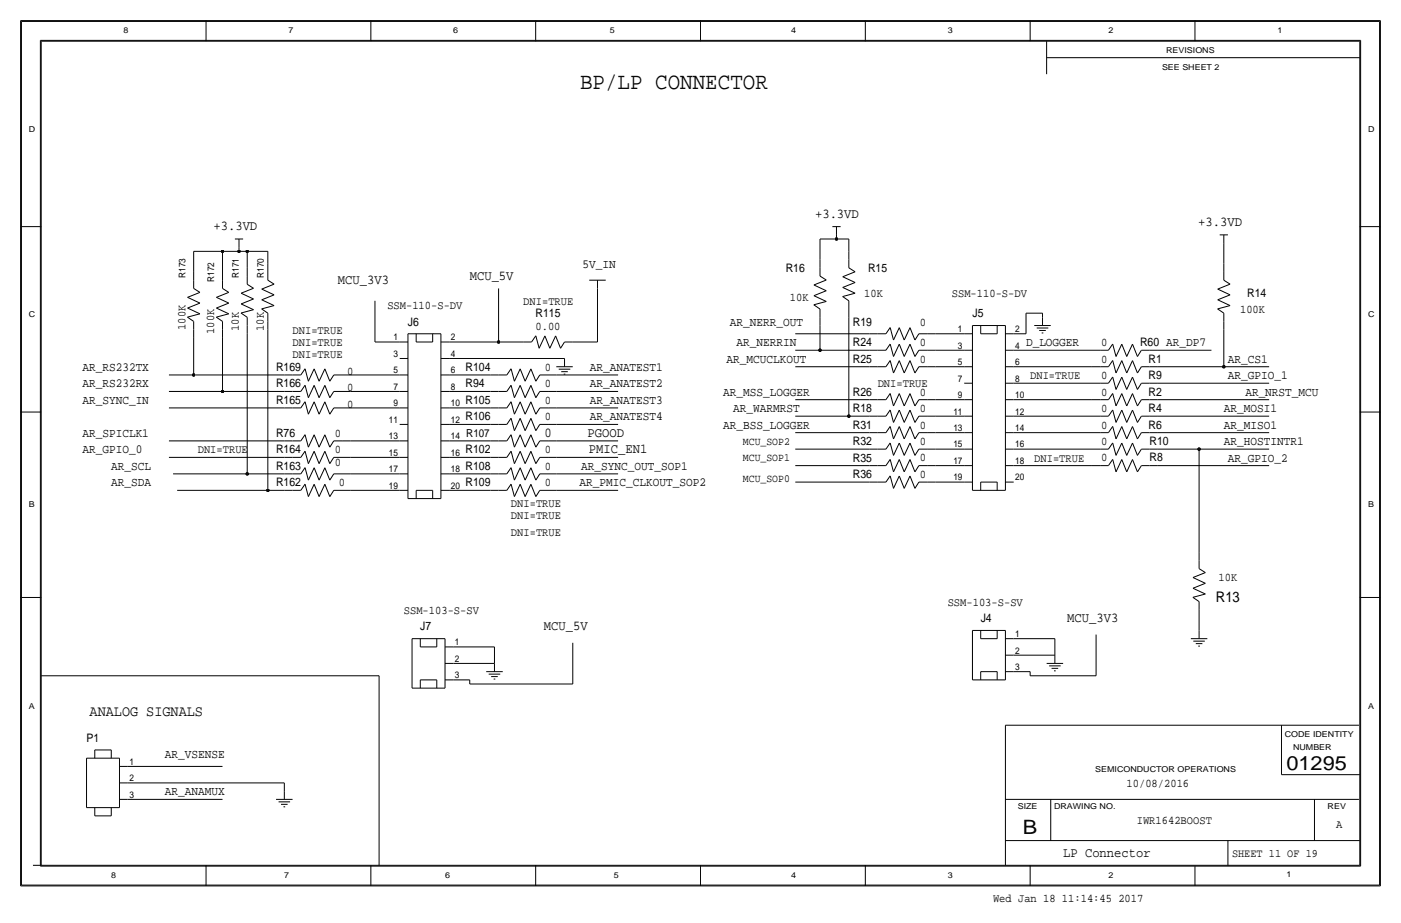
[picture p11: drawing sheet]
<svg xmlns="http://www.w3.org/2000/svg" width="432mm" height="284mm" viewBox="0 0 432 284" stroke-linecap="round" stroke-linejoin="round" font-family="sans-serif">
<g fill="none" stroke="#000" stroke-width=".31">
<path d="M6.3 6.4v266.7zM6.4 6.4h419zM6.6 6.6h418.6zM6.6 6.6v266.2zM12.4 12.4v254.6zM12.4 12.4h407zM12.7 12.7h406.4zM12.7 12.7v254zM63.5 6.4v6.3zM114.3 6.4v6.3zM165.1 6.4v6.3zM215.9 6.4v6.3z"/>
<path d="M266.7 6.3v6.4zM317.5 6.3v6.4zM322.6 17.8h96.5zM322.6 12.7v10.2zM368.3 6.3v6.4zM419.1 12.7v254zM419.4 12.4v254.6zM425.2 6.6v266.2zM425.4 6.4v266.7zM6.3 69.8h6.4zM59.7 77.5h8.9zM59.7 77.5v6.3z"/>
<path d="M68.6 77.5h5.1zM68.6 77.5v6.3zM72.4 73.7h2.5zM73.7 77.5h2.5zM73.7 76.2v1.3zM73.7 73.7v2.5zM76.2 77.5v5zM76.2 77.5h6.3zM82.5 77.5v3.8zM252.7 73.7h5.1zM252.7 73.7v6.3zM256.5 69.8h2.6z"/>
<path d="M257.8 73.7h3.8zM257.8 72.4v1.3zM257.8 69.8v2.6zM261.6 73.7v3.8zM261.6 77.5v2.5zM375.9 72.4h2.6zM377.2 74.9v6.4zM377.2 72.4v2.5zM419.1 69.8h6.3zM57.8 97.7l1.9 1.4zM57.8 91.6l3.8-1.5zM57.8 94.9l3.8-1.5z"/>
<path d="M57.8 97.7l3.8-1zM57.8 91.6l3.8 1.8zM57.8 94.9l3.8 1.8zM59.7 83.8v2.6zM59.7 99.1v2.5zM59.7 88.9l1.9 1.2zM59.7 86.4v2.5zM66.6 97.7l2 1.4zM66.7 91.6l3.8 1.8zM66.7 94.9l3.8 1.8zM66.7 91.6l3.8-1.5zM66.7 94.9l3.8-1.5z"/>
<path d="M66.7 97.7l3.8-1zM68.6 88.9l1.9 1.2zM68.6 83.8v2.6zM68.6 99.1v2.5zM68.6 86.4v2.5zM74.3 96.5l1.9 1.3zM74.3 90.4l3.8-1.6zM74.3 93.7l3.8-1.5zM74.3 96.5l3.8-1zM74.3 90.4l3.8 1.8zM74.3 93.7l3.8 1.8zM76.2 82.5v2.6z"/>
<path d="M76.2 97.8v2.5zM76.2 87.6l1.9 1.2zM76.2 85.1v2.5zM80.6 95.2l1.9 1.3zM80.7 89.1l3.8-1.5zM80.7 92.4l3.8-1.5zM80.7 95.2l3.8-1zM80.7 89.1l3.8 1.8zM80.7 92.4l3.8 1.8zM82.5 86.4l2 1.2zM82.5 81.3v2.5zM82.5 99.1v2.5z"/>
<path d="M82.5 96.5v2.6zM82.5 83.8v2.6zM115.6 92.7v12.7zM153.7 88.9v16.5zM181.6 86.4h5.1zM184.1 88.9v16.5zM184.1 86.4v2.5zM250.8 93.9l1.9 1.3zM250.9 87.8l3.8 1.8zM250.9 91.1l3.8 1.8zM250.9 87.8l3.8-1.5zM250.9 91.1l3.8-1.5z"/>
<path d="M250.9 93.9l3.8-1zM252.7 85.1l2 1.2zM252.7 80v2.6zM252.7 97.8v2.5zM252.7 95.3v2.5zM252.7 82.6v2.5zM259.7 91.4l1.9 1.3zM259.7 85.3l3.9-1.5zM259.7 88.6l3.9-1.5zM259.7 91.4l3.9-1zM259.7 85.3l3.9 1.8zM259.7 88.6l3.9 1.8z"/>
<path d="M261.6 97.8v30.5zM261.6 95.3v2.5zM261.6 92.7v2.5zM261.6 80v2.5zM261.6 82.6l2 1.2zM316.2 96.5h5.1zM316.2 96.5v6.4zM321.3 96.5v1.3zM321.3 97.8v2.5zM375.3 95.2l1.9 1.3zM375.3 89.1l3.8-1.5zM375.3 92.4l3.8-1.5z"/>
<path d="M375.3 95.2l3.8-1zM375.3 89.1l3.8 1.8zM375.3 92.4l3.8 1.8zM377.2 81.3v2.5zM377.2 99.1v2.5zM377.2 96.5v2.6zM377.2 83.8v2.6zM377.2 86.4l1.9 1.2zM52.1 115.6h7.6zM59.7 104.1v11.5zM59.7 115.6h27.9zM59.7 101.6v2.5z"/>
<path d="M68.6 104.1v16.6zM68.6 101.6v2.5zM76.2 102.9v43.2zM76.2 100.3v2.6zM82.5 101.6v49.5zM87.6 115.6h2.6zM90.2 115.6h2.5zM94 118.7l-1.3 2zM94 113.6l-1.3 2zM94 118.8l1 3.8zM94 113.7l1 3.8zM96.8 118.8l1.5 3.8z"/>
<path d="M96.8 113.7l1.5 3.8zM96.8 118.8l-1.8 3.8zM96.8 113.7l-1.8 3.8zM100.1 118.8l-1.8 3.8zM100.1 113.7l-1.8 3.8zM100.1 118.8l1.6 3.8zM100.1 113.7l1.6 3.8zM102.9 115.6h2.5zM102.9 115.6l-1.2 1.9zM105.4 115.6h2.5zM107.9 115.6h15.3zM115.6 105.4h7.6z"/>
<path d="M123.2 115.6h2.5zM123.2 110.5h2.5zM123.2 105.4h2.5zM125.7 102.9h10.2zM125.7 102.9v50.8zM128.3 105.4h5.1zM128.3 102.9v2.5zM133.3 102.9v2.5zM135.9 115.6h2.5zM135.9 110.5h2.5zM135.9 105.4h2.5zM135.9 102.9v50.8z"/>
<path d="M138.4 110.5h35.6zM138.4 115.6h12.7zM138.4 105.4h15.3zM151.1 115.6h2.6zM153.7 105.4h5zM153.7 115.6h2.5zM157.5 118.7l-1.3 2zM157.5 113.6l-1.3 2zM157.5 118.8l1 3.8zM157.5 113.7l1 3.8zM158.7 105.4h2.6zM160.3 118.8l1.5 3.8z"/>
<path d="M160.3 113.7l1.5 3.8zM160.3 118.8l-1.8 3.8zM160.3 113.7l-1.8 3.8zM161.3 105.4h2.5zM163.6 118.8l-1.8 3.8zM163.6 113.7l-1.8 3.8zM163.6 118.8l1.6 3.8zM163.6 113.7l1.6 3.8zM165.2 103.5l-1.4 1.9zM165.2 103.5l1 3.8zM166.4 115.6h2.5zM166.4 115.6l-1.2 1.9z"/>
<path d="M167.9 103.5l-1.7 3.8zM167.9 103.5l1.6 3.8zM168.9 115.6h2.5zM171.2 103.5l-1.7 3.8zM171.2 103.5l1.6 3.8zM171.4 115.6h19.1zM171.4 113h5.1zM172.2 113.8h3.6zM173 114.6h2zM173.7 115.3h.5zM174 105.4l-1.2 1.9zM174 105.4h2.5z"/>
<path d="M174 110.5v2.5zM176.5 105.4h2.6zM179.1 105.4h5.1zM245.1 108h7.6zM245.1 102.9h22.9zM245.1 113h22.9zM252.7 108h15.3zM252.7 100.3v7.7zM268 113h2.5zM268 108h2.5zM268 102.9h2.5zM270.5 113h2.5z"/>
<path d="M270.5 108h2.5zM270.5 102.9h2.5zM274.4 111.1l-1.4 1.9zM274.4 106l-1.4 2zM274.4 100.9l-1.4 2zM274.4 111.2l1 3.8zM274.4 106.1l1 3.8zM274.4 101l1 3.8zM277.2 111.2l1.5 3.8zM277.2 106.1l1.5 3.8zM277.2 101l1.5 3.8zM277.2 111.2l-1.8 3.8z"/>
<path d="M277.2 106.1l-1.8 3.8zM277.2 101l-1.8 3.8zM280.5 111.2l1.5 3.8zM280.5 106.1l1.5 3.8zM280.5 101l1.5 3.8zM280.5 111.2l-1.8 3.8zM280.5 106.1l-1.8 3.8zM280.5 101l-1.8 3.8zM283.2 113h2.5zM283.2 108h2.5zM283.2 102.9h2.5zM283.2 113l-1.2 2z"/>
<path d="M283.2 108l-1.2 1.9zM283.2 102.9l-1.2 1.9zM285.8 113h2.5zM285.8 108h2.5zM285.8 102.9h2.5zM288.3 108h8.9zM288.3 113h8.9zM288.3 102.9h8.9zM297.2 118.1h2.5zM297.2 113h2.5zM297.2 108h2.5zM297.2 102.9h2.5z"/>
<path d="M299.7 100.3h10.2zM299.7 100.3v50.8zM302.3 102.9h5zM302.3 100.3v2.6zM307.3 100.3v2.6zM309.9 118.1h2.5zM309.9 113h2.5zM309.9 108h2.5zM309.9 102.9h2.5zM309.9 100.3v50.8zM312.4 108h24.1zM312.4 113h24.1z"/>
<path d="M312.4 118.1h24.1zM312.4 102.9h3.8zM318.8 100.3h5zM319.5 101.1h3.6zM320.3 101.9h2zM321.1 102.6h.5zM336.5 113h2.6zM336.5 118.1h2.6zM336.5 108h2.6zM339.1 113h2.5zM339.1 118.1h2.5zM339.1 108h2.5z"/>
<path d="M343 111.2l1 3.8zM343 116.2l1 3.8zM343 106.1l1 3.8zM343 111.1l-1.4 1.9zM343 116.2l-1.4 1.9zM343 106l-1.4 2zM345.7 111.2l-1.7 3.8zM345.7 116.2l-1.7 3.8zM345.7 106.1l-1.7 3.8zM345.7 111.2l1.6 3.8zM345.7 116.2l1.6 3.8zM345.7 106.1l1.6 3.8z"/>
<path d="M349 111.2l-1.7 3.8zM349 116.2l-1.7 3.8zM349 106.1l-1.7 3.8zM349 111.2l1.6 3.8zM349 116.2l1.6 3.8zM349 106.1l1.6 3.8zM351.8 113h2.5zM351.8 118.1h2.5zM351.8 108h2.5zM351.8 113l-1.2 2zM351.8 118.1l-1.2 1.9zM351.8 108l-1.2 1.9z"/>
<path d="M354.3 113h2.6zM354.3 118.1h2.6zM354.3 108h2.6zM356.9 118.1h34.3zM356.9 113h20.3zM356.9 108h16.5zM377.2 101.6v11.4zM377.2 113h14zM6.3 127h6.4zM52.1 120.7h16.5zM52.1 125.7h35.5zM52.1 135.9h35.5z"/>
<path d="M68.6 120.7h19zM87.6 135.9h2.6zM87.6 125.7h2.6zM87.6 120.7h2.6zM90.2 135.9h2.5zM90.2 125.7h2.5zM90.2 120.7h2.5zM94 139l-1.3 2zM94 134l-1.3 1.9zM94 123.8l-1.3 1.9zM94 139.1l1 3.8zM94 134l1 3.8z"/>
<path d="M94 123.9l1 3.8zM96.8 139.1l1.5 3.8zM96.8 134l1.5 3.8zM96.8 123.9l1.5 3.8zM96.8 139.1l-1.8 3.8zM96.8 134l-1.8 3.8zM96.8 123.9l-1.8 3.8zM100.1 139.1l-1.8 3.8zM100.1 134l-1.8 3.8zM100.1 123.9l-1.8 3.8zM100.1 139.1l1.6 3.8zM100.1 134l1.6 3.8z"/>
<path d="M100.1 123.9l1.6 3.8zM102.9 135.9h2.5zM102.9 125.7h2.5zM102.9 120.7h2.5zM102.9 135.9l-1.2 1.9zM102.9 125.7l-1.2 2zM102.9 120.7l-1.2 1.9zM105.4 135.9h2.5zM105.4 125.7h2.5zM105.4 120.7h2.5zM107.9 120.7h15.3zM107.9 125.7h15.3z"/>
<path d="M107.9 135.9h15.3zM123.2 135.9h2.5zM123.2 130.8h2.5zM123.2 125.7h2.5zM123.2 120.7h2.5zM135.9 135.9h2.5zM135.9 130.8h2.5zM135.9 125.7h2.5zM135.9 120.7h2.5zM138.4 135.9h12.7zM138.4 130.8h12.7zM138.4 125.7h12.7z"/>
<path d="M138.4 120.7h12.7zM151.1 130.8h2.6zM151.1 125.7h2.6zM151.1 120.7h2.6zM151.1 135.9h2.6zM153.7 130.8h2.5zM153.7 125.7h2.5zM153.7 120.7h2.5zM153.7 135.9h2.5zM157.5 128.9l-1.3 1.9zM157.5 123.8l-1.3 1.9zM157.5 139l-1.3 2z"/>
<path d="M157.5 134l-1.3 1.9zM157.5 128.9l1 3.8zM157.5 123.9l1 3.8zM157.5 139.1l1 3.8zM157.5 134l1 3.8zM160.3 128.9l1.5 3.8zM160.3 123.9l1.5 3.8zM160.3 139.1l1.5 3.8zM160.3 134l1.5 3.8zM160.3 128.9l-1.8 3.8zM160.3 123.9l-1.8 3.8zM160.3 139.1l-1.8 3.8z"/>
<path d="M160.3 134l-1.8 3.8zM163.6 128.9l-1.8 3.8zM163.6 123.9l-1.8 3.8zM163.6 139.1l-1.8 3.8zM163.6 134l-1.8 3.8zM163.6 128.9l1.6 3.8zM163.6 123.9l1.6 3.8zM163.6 139.1l1.6 3.8zM163.6 134l1.6 3.8zM166.4 130.8h2.5zM166.4 125.7h2.5zM166.4 120.7h2.5z"/>
<path d="M166.4 135.9h2.5zM166.4 130.8l-1.2 1.9zM166.4 125.7l-1.2 2zM166.4 120.7l-1.2 1.9zM166.4 135.9l-1.2 1.9zM168.9 130.8h2.5zM168.9 125.7h2.5zM168.9 120.7h2.5zM168.9 135.9h2.5zM171.4 125.7h19.1zM171.4 120.7h19.1zM171.4 130.8h19.1z"/>
<path d="M171.4 135.9h19.1zM245.1 128.3h16.5zM245.1 123.2h22.9zM245.1 138.4h22.9zM245.1 133.4h22.9zM261.6 128.3h6.4zM268 138.4h2.5zM268 128.3h2.5zM268 133.4h2.5zM268 123.2h2.5zM270.5 138.4h2.5zM270.5 128.3h2.5z"/>
<path d="M270.5 133.4h2.5zM270.5 123.2h2.5zM274.4 136.5l-1.4 1.9zM274.4 126.3l-1.4 2zM274.4 131.4l-1.4 2zM274.4 121.3l-1.4 1.9zM274.4 136.6l1 3.8zM274.4 126.4l1 3.8zM274.4 131.5l1 3.8zM274.4 121.3l1 3.8zM277.2 136.6l1.5 3.8zM277.2 126.4l1.5 3.8z"/>
<path d="M277.2 131.5l1.5 3.8zM277.2 121.3l1.5 3.8zM277.2 136.6l-1.8 3.8zM277.2 126.4l-1.8 3.8zM277.2 131.5l-1.8 3.8zM277.2 121.3l-1.8 3.8zM280.5 136.6l1.5 3.8zM280.5 126.4l1.5 3.8zM280.5 131.5l1.5 3.8zM280.5 121.3l1.5 3.8zM280.5 136.6l-1.8 3.8zM280.5 126.4l-1.8 3.8z"/>
<path d="M280.5 131.5l-1.8 3.8zM280.5 121.3l-1.8 3.8zM283.2 138.4h2.5zM283.2 128.3h2.5zM283.2 133.4h2.5zM283.2 123.2h2.5zM283.2 138.4l-1.2 2zM283.2 128.3l-1.2 1.9zM283.2 133.4l-1.2 1.9zM283.2 123.2l-1.2 1.9zM285.8 138.4h2.5zM285.8 128.3h2.5z"/>
<path d="M285.8 133.4h2.5zM285.8 123.2h2.5zM288.3 138.4h8.9zM288.3 123.2h8.9zM288.3 128.3h8.9zM288.3 133.4h8.9zM297.2 138.4h2.5zM297.2 133.4h2.5zM297.2 128.3h2.5zM297.2 123.2h2.5zM309.9 138.4h2.5zM309.9 133.4h2.5z"/>
<path d="M309.9 128.3h2.5zM309.9 123.2h2.5zM312.4 138.4h24.1zM312.4 133.4h24.1zM312.4 128.3h24.1zM312.4 123.2h24.1zM336.5 128.3h2.6zM336.5 138.4h2.6zM336.5 133.4h2.6zM336.5 123.2h2.6zM339.1 128.3h2.5zM339.1 138.4h2.5z"/>
<path d="M339.1 133.4h2.5zM339.1 123.2h2.5zM343 126.4l1 3.8zM343 136.6l1 3.8zM343 131.5l1 3.8zM343 121.3l1 3.8zM343 126.3l-1.4 2zM343 136.5l-1.4 1.9zM343 131.4l-1.4 2zM343 121.3l-1.4 1.9zM345.7 126.4l-1.7 3.8zM345.7 136.6l-1.7 3.8z"/>
<path d="M345.7 131.5l-1.7 3.8zM345.7 121.3l-1.7 3.8zM345.7 126.4l1.6 3.8zM345.7 136.6l1.6 3.8zM345.7 131.5l1.6 3.8zM345.7 121.3l1.6 3.8zM349 126.4l-1.7 3.8zM349 136.6l-1.7 3.8zM349 131.5l-1.7 3.8zM349 121.3l-1.7 3.8zM349 126.4l1.6 3.8zM349 136.6l1.6 3.8z"/>
<path d="M349 131.5l1.6 3.8zM349 121.3l1.6 3.8zM351.8 128.3h2.5zM351.8 138.4h2.5zM351.8 133.4h2.5zM351.8 123.2h2.5zM351.8 128.3l-1.2 1.9zM351.8 138.4l-1.2 2zM351.8 133.4l-1.2 1.9zM351.8 123.2l-1.2 1.9zM354.3 128.3h2.6zM354.3 138.4h2.6z"/>
<path d="M354.3 133.4h2.6zM354.3 123.2h2.6zM356.9 138.4h12.7zM356.9 123.2h34.3zM356.9 128.3h34.3zM356.9 133.4h34.3zM369.6 138.4h21.6zM369.6 138.4v31.8zM419.1 127h6.3zM52.1 141h35.5zM53.3 146.1h22.9zM54.6 151.1h27.9z"/>
<path d="M76.2 146.1h11.4zM82.5 151.1h5.1zM87.6 151.1h2.6zM87.6 146.1h2.6zM87.6 141h2.6zM90.2 151.1h2.5zM90.2 146.1h2.5zM90.2 141h2.5zM94 149.2l-1.3 1.9zM94 144.1l-1.3 2zM94 149.3l1 3.8zM94 144.2l1 3.8z"/>
<path d="M96.8 149.3l1.5 3.8zM96.8 144.2l1.5 3.8zM96.8 149.3l-1.8 3.8zM96.8 144.2l-1.8 3.8zM100.1 149.3l-1.8 3.8zM100.1 144.2l-1.8 3.8zM100.1 149.3l1.6 3.8zM100.1 144.2l1.6 3.8zM102.9 151.1h2.5zM102.9 146.1h2.5zM102.9 141h2.5zM102.9 151.1l-1.2 2z"/>
<path d="M102.9 146.1l-1.2 1.9zM102.9 141l-1.2 1.9zM105.4 151.1h2.5zM105.4 146.1h2.5zM105.4 141h2.5zM107.9 146.1h15.3zM108 141h15.2zM108 151.1h15.2zM123.2 151.1h2.5zM123.2 146.1h2.5zM123.2 141h2.5zM125.7 153.7h10.2z"/>
<path d="M128.3 151.1h5.1zM128.3 151.1v2.6zM133.3 151.1v2.6zM135.9 151.1h2.5zM135.9 146.1h2.5zM135.9 141h2.5zM138.4 141h12.7zM138.4 151.1h12.7zM138.4 146.1h12.7zM151.1 151.1h2.6zM151.1 146.1h2.6zM151.1 141h2.6z"/>
<path d="M153.7 151.1h2.5zM153.7 146.1h2.5zM153.7 141h2.5zM157.5 149.2l-1.3 1.9zM157.5 144.1l-1.3 2zM157.5 149.3l1 3.8zM157.5 144.2l1 3.8zM160.3 149.3l1.5 3.8zM160.3 144.2l1.5 3.8zM160.3 149.3l-1.8 3.8zM160.3 144.2l-1.8 3.8zM163.6 149.3l-1.8 3.8z"/>
<path d="M163.6 144.2l-1.8 3.8zM163.6 149.3l1.6 3.8zM163.6 144.2l1.6 3.8zM166.4 151.1h2.5zM166.4 146.1h2.5zM166.4 141h2.5zM166.4 151.1l-1.2 2zM166.4 146.1l-1.2 1.9zM166.4 141l-1.2 1.9zM168.9 151.1h2.5zM168.9 146.1h2.5zM168.9 141h2.5z"/>
<path d="M171.4 151.1h19.1zM171.4 141h19.1zM171.4 146.1h19.1zM245.1 148.6h22.9zM245.1 143.5h22.9zM268 148.6h2.5zM268 143.5h2.5zM270.5 148.6h2.5zM270.5 143.5h2.5zM274.4 146.7l-1.4 1.9zM274.4 141.6l-1.4 1.9zM274.4 146.7l1 3.8z"/>
<path d="M274.4 141.6l1 3.8zM277.2 146.7l1.5 3.8zM277.2 141.6l1.5 3.8zM277.2 146.7l-1.8 3.8zM277.2 141.6l-1.8 3.8zM280.5 146.7l1.5 3.8zM280.5 141.6l1.5 3.8zM280.5 146.7l-1.8 3.8zM280.5 141.6l-1.8 3.8zM283.2 148.6h2.5zM283.2 143.5h2.5zM283.2 148.6l-1.2 1.9z"/>
<path d="M283.2 143.5l-1.2 1.9zM285.8 148.6h2.5zM285.8 143.5h2.5zM288.3 148.6h8.9zM288.3 143.5h8.9zM297.2 148.6h2.5zM297.2 143.5h2.5zM299.7 151.1h10.2zM302.3 148.6h5zM302.3 148.6v2.5zM307.3 148.6v2.5zM309.9 148.6h2.5z"/>
<path d="M309.9 143.5h2.5zM312.4 143.5h24.1zM336.5 143.5h2.6zM339.1 143.5h2.5zM343 141.6l1 3.8zM343 141.6l-1.4 1.9zM345.7 141.6l-1.7 3.8zM345.7 141.6l1.6 3.8zM349 141.6l-1.7 3.8zM349 141.6l1.6 3.8zM351.8 143.5h2.5zM351.8 143.5l-1.2 1.9z"/>
<path d="M354.3 143.5h2.6zM356.9 143.5h34.3zM367.7 178l3.8-1.5zM367.7 178l3.8 1.8zM369.6 170.2v2.5zM369.6 172.7v2.6zM369.6 175.3l1.9 1.2zM6.3 184.2h6.4zM127 196.9h10.2zM127 196.9v15.2zM129.5 199.4h5.1zM129.5 196.9v2.5z"/>
<path d="M134.6 196.9v2.5zM137.2 196.9v15.2zM137.2 199.4h2.5zM139.7 199.4h12.7zM152.4 199.4v5.1zM176.5 198.1v12.7zM299.7 194.3h10.2zM299.7 194.3v15.3zM302.3 194.3v2.6zM302.3 196.9h5zM307.3 194.3v2.6zM309.9 196.9h2.5z"/>
<path d="M309.9 194.3v15.3zM312.4 196.9h12.7zM325.1 196.9v5zM337.8 195.6v12.7zM367 196.9h5.1zM367.6 184.1l2 1.3zM367.7 181.3l3.8-1.5zM367.7 184.1l3.8-1zM367.7 181.3l3.8 1.8zM367.8 197.6h3.5zM368.6 198.4h2zM369.3 199.1h.5z"/>
<path d="M369.6 190.5v3.8zM369.6 194.3v2.6zM369.6 188v2.5zM369.6 185.4v2.6zM419.1 184.2h6.3zM12.7 208.3h104.1zM116.8 208.3v58.4zM127 212.1h10.2zM129.5 209.6h5.1zM129.5 209.6v2.5zM134.6 209.6v2.5zM137.2 209.6h2.5z"/>
<path d="M137.2 204.5h2.5zM139.7 209.6h5.1zM139.7 204.5h12.7zM144.8 210.8h31.7zM144.8 209.6v1.2zM149.9 207h5zM150.6 207.8h3.6zM151.4 208.5h2zM152.1 209.3h.6zM152.4 204.5v2.5zM299.7 209.6h10.2zM302.3 207h5z"/>
<path d="M302.3 207v2.6zM307.3 207v2.6zM309.9 207h2.5zM309.9 201.9h2.5zM312.4 201.9h12.7zM312.4 207h5.1zM317.5 208.3h20.3zM317.5 207v1.3zM322.6 204.5h5.1zM323.3 205.2h3.6zM324.1 206h2zM324.9 206.8h.5z"/>
<path d="M325.1 201.9v2.6zM26.7 233.7h10.1zM26.7 233.7v15.2zM29.2 231.1h5.1zM29.2 231.1v2.6zM34.3 231.1v2.6zM36.8 236.2h2.6zM36.8 233.7v15.2zM39.4 236.2h29.2zM309.9 223.5v43.2zM309.9 223.5h108.9zM395 238.8h24.1z"/>
<path d="M395 223.5v15.3zM26.7 248.9h10.1zM29.2 251.5h5.1zM29.2 248.9v2.6zM34.3 248.9v2.6zM36.8 246.4h2.6zM36.8 241.3h2.6zM39.4 241.3h48.2zM39.4 246.4h29.2zM85.1 246.4h5.1zM85.9 247.1h3.5zM86.6 247.9h2z"/>
<path d="M87.4 248.7h.5zM87.6 241.3v2.5zM87.6 243.8v2.6zM309.9 259.1h109.2zM309.9 246.4h108.9zM323.8 246.4v12.7zM378.5 259.1v7.6zM405.1 246.4v12.7zM6.4 273.1h419zM6.6 272.8h418.6zM10.2 266.7h408.9zM12.4 267h407z"/>
<path d="M63.5 266.7v6.4zM114.3 266.7v6.4zM165.1 266.7v6.4zM215.9 266.7v6.4zM266.7 266.7v6.4zM317.5 266.7v6.4zM368.3 267v6.1z"/>
</g>
<g fill="#000" stroke="#000" stroke-width=".31">
<circle cx="68.6" cy="77.5" r=".41"/>
<circle cx="73.7" cy="77.5" r=".41"/>
<circle cx="76.2" cy="77.5" r=".41"/>
<circle cx="257.8" cy="73.7" r=".41"/>
<circle cx="59.7" cy="115.6" r=".41"/>
<circle cx="153.7" cy="105.4" r=".41"/>
<circle cx="252.7" cy="108" r=".41"/>
<circle cx="377.2" cy="113" r=".41"/>
<circle cx="68.6" cy="120.7" r=".41"/>
<circle cx="261.6" cy="128.3" r=".41"/>
<circle cx="369.6" cy="138.4" r=".41"/>
<circle cx="76.2" cy="146.1" r=".41"/>
<circle cx="82.5" cy="151.1" r=".41"/>
</g>
<text font-size="7.2" x="178.8" y="27.6">BP/LP CONNECTOR</text>
<g font-size="6.1">
<text x="396.5" y="237.4">01295</text>
<text x="315.2" y="257">B</text>
</g>
<text font-size="4.7" x="27.6" y="220.6">ANALOG SIGNALS</text>
<text font-size="4.5" x="374.8" y="185.4">R13</text>
<g font-size="4.2">
<text x="65.8" y="71">+3.3VD</text>
<text x="251.2" y="67.2">+3.3VD</text>
<text x="369.3" y="69.7">+3.3VD</text>
<text x="104.1" y="87.6">MCU_3V3</text>
<text x="144.8" y="86.4">MCU_5V</text>
<text x="167.8" y="134.6">0</text>
<text x="181.1" y="134.6">PGOOD</text>
<text x="181.5" y="139.7">PMIC_EN1</text>
<text x="328.9" y="191.8">MCU_3V3</text>
<text x="167.6" y="194.3">MCU_5V</text>
<text x="327.7" y="264.2">LP Connector</text>
</g>
<g font-size="3.8">
<text x="179.5" y="82.5">5V_IN</text>
<text x="224.9" y="100.3">AR_NERR_OUT</text>
<text x="227" y="106.7">AR_NERRIN</text>
<text x="316.2" y="106.7">D_LOGGER</text>
<text x="223.9" y="111.8">AR_MCUCLKOUT</text>
<text x="378.5" y="111.8">AR_CS1</text>
<text x="25.4" y="119.4">AR_RS232RX</text>
<text x="25.4" y="114.3">AR_RS232TX</text>
<text x="181.8" y="119.4">AR_ANATEST2</text>
<text x="181.8" y="114.3">AR_ANATEST1</text>
<text x="378.5" y="116.8">AR_GPIO_1</text>
<text x="25.4" y="124.5">AR_SYNC_IN</text>
<text x="181.8" y="124.5">AR_ANATEST3</text>
<text x="222.9" y="121.9">AR_MSS_LOGGER</text>
<text x="383.8" y="121.9">AR_NRST_MCU</text>
<text x="181.8" y="129.5">AR_ANATEST4</text>
<text x="226" y="127">AR_WARMRST</text>
<text x="377.2" y="127">AR_MOSI1</text>
<text x="25.4" y="134.6">AR_SPICLK1</text>
<text x="222.9" y="132.1">AR_BSS_LOGGER</text>
<text x="377.2" y="132.1">AR_MISO1</text>
<text x="377.2" y="137.2">AR_HOSTINTR1</text>
<text x="25.4" y="139.7">AR_GPIO_0</text>
<text x="378.5" y="142.2">AR_GPIO_2</text>
<text x="34.3" y="149.9">AR_SDA</text>
<text x="34.3" y="144.8">AR_SCL</text>
<text x="178.6" y="149.9">AR_PMIC_CLKOUT_SOP2</text>
<text x="179.2" y="144.8">AR_SYNC_OUT_SOP1</text>
<text x="50.8" y="233.7">AR_VSENSE</text>
<text x="50.8" y="245.1">AR_ANAMUX</text>
</g>
<g font-size="3.6">
<text x="242.2" y="83.8">R16</text>
<text x="267.6" y="83.8">R15</text>
<text x="119.4" y="95.2">SSM-110-S-DV</text>
<text x="161.3" y="94">DNI=TRUE</text>
<text x="243.5" y="92.7">10K</text>
<text x="266.3" y="91.4">10K</text>
<text x="293.4" y="91.4">SSM-110-S-DV</text>
<text x="384.4" y="91.4">R14</text>
<text x="57.2" y="101.7" transform="rotate(-90 57.2 101.7)">100K</text>
<text x="73.7" y="102" transform="rotate(-90 73.7 102)">10K</text>
<text x="81.3" y="102" transform="rotate(-90 81.3 102)">10K</text>
<text x="125.7" y="100.3">J6</text>
<text x="165" y="101.6">0.00</text>
<text x="165.1" y="97.8">R115</text>
<text x="262.9" y="100.3">R19</text>
<text x="283.5" y="100.3">0</text>
<text x="299.7" y="97.8">J5</text>
<text x="382.2" y="96.5">100K</text>
<text x="66" y="102.9" transform="rotate(-90 66 102.9)">100K</text>
<text x="90.2" y="102.9">DNI=TRUE</text>
<text x="90.2" y="106.7">DNI=TRUE</text>
<text x="262.9" y="106.7">R24</text>
<text x="283.5" y="106.7">0</text>
<text x="339.4" y="106.7">0</text>
<text x="351.4" y="106.7">R60 AR_DP7</text>
<text x="90.2" y="110.5">DNI=TRUE</text>
<text x="262.9" y="111.8">R25</text>
<text x="283.5" y="111.8">0</text>
<text x="339.4" y="111.8">0</text>
<text x="354" y="111.8">R1</text>
<text x="85.1" y="114.3">R169</text>
<text x="85.1" y="119.4">R166</text>
<text x="107" y="115.6">0</text>
<text x="143.5" y="119.4">R94</text>
<text x="143.5" y="114.3">R104</text>
<text x="167.9" y="119.4">0</text>
<text x="167.9" y="114.3">0</text>
<text x="270.5" y="119.4">DNI=TRUE</text>
<text x="317.5" y="116.8">DNI=TRUE</text>
<text x="339.4" y="116.8">0</text>
<text x="354" y="116.8">R9</text>
<text x="85.1" y="124.5">R165</text>
<text x="107" y="120.6">0</text>
<text x="107" y="125.7">0</text>
<text x="143.5" y="124.5">R105</text>
<text x="167.9" y="124.5">0</text>
<text x="262.9" y="121.9">R26</text>
<text x="283.5" y="121.9">0</text>
<text x="339.4" y="121.9">0</text>
<text x="354" y="121.9">R2</text>
<text x="143.5" y="129.5">R106</text>
<text x="167.9" y="129.5">0</text>
<text x="262.9" y="127">R18</text>
<text x="283.5" y="127">0</text>
<text x="339.4" y="127">0</text>
<text x="354" y="127">R4</text>
<text x="85.1" y="134.6">R76</text>
<text x="103.2" y="134.6">0</text>
<text x="262.9" y="132.1">R31</text>
<text x="262.9" y="137.2">R32</text>
<text x="283.5" y="132.1">0</text>
<text x="283.5" y="137.2">0</text>
<text x="339.4" y="132.1">0</text>
<text x="339.4" y="137.2">0</text>
<text x="354" y="132.1">R6</text>
<text x="354.3" y="137.2">R10</text>
<text x="61" y="139.7">DNI=TRUE</text>
<text x="85.1" y="139.7">R164</text>
<text x="103.2" y="139.7">0</text>
<text x="103.2" y="143.5">0</text>
<text x="143.5" y="139.7">R102</text>
<text x="167.9" y="139.7">0</text>
<text x="262.9" y="142.2">R35</text>
<text x="283.5" y="142.2">0</text>
<text x="318.8" y="142.2">DNI=TRUE</text>
<text x="339.4" y="142.2">0</text>
<text x="354.3" y="142.2">R8</text>
<text x="85.1" y="149.9">R162</text>
<text x="85.1" y="144.8">R163</text>
<text x="104.4" y="149.9">0</text>
<text x="143.5" y="149.9">R109</text>
<text x="143.5" y="144.8">R108</text>
<text x="167.9" y="149.9">0</text>
<text x="167.9" y="144.8">0</text>
<text x="262.9" y="147.3">R36</text>
<text x="283.5" y="147.3">0</text>
<text x="157.5" y="156.2">DNI=TRUE</text>
<text x="157.5" y="160">DNI=TRUE</text>
<text x="157.5" y="165.1">DNI=TRUE</text>
<text x="375.6" y="179.1">10K</text>
<text x="124.5" y="189.2">SSM-103-S-SV</text>
<text x="292.1" y="186.7">SSM-103-S-SV</text>
<text x="302.3" y="191.8">J4</text>
<text x="129.5" y="194.3">J7</text>
<text x="26.7" y="228.6">P1</text>
<text x="347.2" y="242.6">10/08/2016</text>
<text x="350.4" y="254">IWR1642BOOST</text>
<text x="411.8" y="255.3">A</text>
<text x="306.1" y="278.1">Wed Jan 18 11:14:45 2017</text>
</g>
<text font-size="3.5" x="379.7" y="264.2">SHEET 11 OF 19</text>
<g font-size="3.4">
<text x="143.7" y="134.6">R107</text>
<text x="229" y="137.2">MCU_SOP2</text>
<text x="229" y="142.2">MCU_SOP1</text>
<text x="229" y="148.6">MCU_SOP0</text>
</g>
<g font-size="2.9">
<text x="57.1" y="85.6" transform="rotate(-90 57.1 85.6)">R173</text>
<text x="66" y="86.9" transform="rotate(-90 66 86.9)">R172</text>
<text x="73.7" y="85.6" transform="rotate(-90 73.7 85.6)">R171</text>
<text x="81.3" y="85.6" transform="rotate(-90 81.3 85.6)">R170</text>
<text x="121.3" y="104.9">1</text>
<text x="138.9" y="104.9">2</text>
<text x="295.3" y="107.4">3</text>
<text x="295.3" y="102.4">1</text>
<text x="312.9" y="107.4">4</text>
<text x="312.9" y="102.4">2</text>
<text x="121.3" y="110">3</text>
<text x="138.9" y="110">4</text>
<text x="295.3" y="112.5">5</text>
<text x="312.9" y="112.5">6</text>
<text x="121.3" y="115.1">5</text>
<text x="138.9" y="115.1">6</text>
<text x="295.3" y="117.6">7</text>
<text x="312.9" y="117.6">8</text>
<text x="121.3" y="125.2">9</text>
<text x="121.3" y="120.1">7</text>
<text x="138.9" y="125.2">10</text>
<text x="138.9" y="120.1">8</text>
<text x="295.3" y="122.7">9</text>
<text x="312.9" y="122.7">10</text>
<text x="119.8" y="130.3">11</text>
<text x="138.9" y="130.3">12</text>
<text x="293.8" y="127.8">11</text>
<text x="312.9" y="127.8">12</text>
<text x="119.8" y="135.4">13</text>
<text x="138.9" y="135.4">14</text>
<text x="293.8" y="132.8">13</text>
<text x="293.8" y="137.9">15</text>
<text x="312.9" y="132.8">14</text>
<text x="312.9" y="137.9">16</text>
<text x="119.8" y="140.5">15</text>
<text x="138.9" y="140.5">16</text>
<text x="293.8" y="143">17</text>
<text x="312.9" y="143">18</text>
<text x="119.8" y="145.5">17</text>
<text x="138.9" y="145.5">18</text>
<text x="293.8" y="148.1">19</text>
<text x="312.9" y="148.1">20</text>
<text x="119.8" y="150.6">19</text>
<text x="138.9" y="150.6">20</text>
<text x="312.9" y="196.3">1</text>
<text x="140.2" y="204">2</text>
<text x="140.2" y="198.9">1</text>
<text x="312.9" y="201.4">2</text>
<text x="140.2" y="209">3</text>
<text x="312.9" y="206.5">3</text>
<text x="39.9" y="235.7">1</text>
<text x="39.9" y="240.8">2</text>
<text x="39.9" y="245.9">3</text>
</g>
<g font-size="2.5">
<text x="38.1" y="10.2">8</text>
<text x="88.9" y="10.2">7</text>
<text x="139.7" y="10.2">6</text>
<text x="188" y="10.2">5</text>
<text x="243.8" y="10.2">4</text>
<text x="292.1" y="10.2">3</text>
<text x="341.6" y="10.2">2</text>
<text x="393.7" y="10.2">1</text>
<text x="359.4" y="16.3">REVISIONS</text>
<text x="358.1" y="21.6">SEE SHEET 2</text>
<text x="8.9" y="40.6">D</text>
<text x="421.6" y="40.6">D</text>
<text x="8.9" y="97.8">C</text>
<text x="421.6" y="97.8">C</text>
<text x="8.9" y="156.2">B</text>
<text x="421.6" y="156.2">B</text>
<text x="8.9" y="218.4">A</text>
<text x="421.6" y="218.4">A</text>
<text x="396" y="227.2">CODE IDENTITY</text>
<text x="398.5" y="231">NUMBER</text>
<text x="337.6" y="238">SEMICONDUCTOR OPERATIONS</text>
<text x="313.7" y="249.4">SIZE</text>
<text x="324.9" y="249.4">DRAWING NO.</text>
<text x="409.2" y="249.4">REV</text>
<text x="34.3" y="270.5">8</text>
<text x="87.6" y="270.5">7</text>
<text x="137.2" y="270.5">6</text>
<text x="189.2" y="270.5">5</text>
<text x="243.8" y="270.5">4</text>
<text x="292.1" y="270.5">3</text>
<text x="341.6" y="270.5">2</text>
<text x="396.5" y="270.3">1</text>
</g>
</svg>
